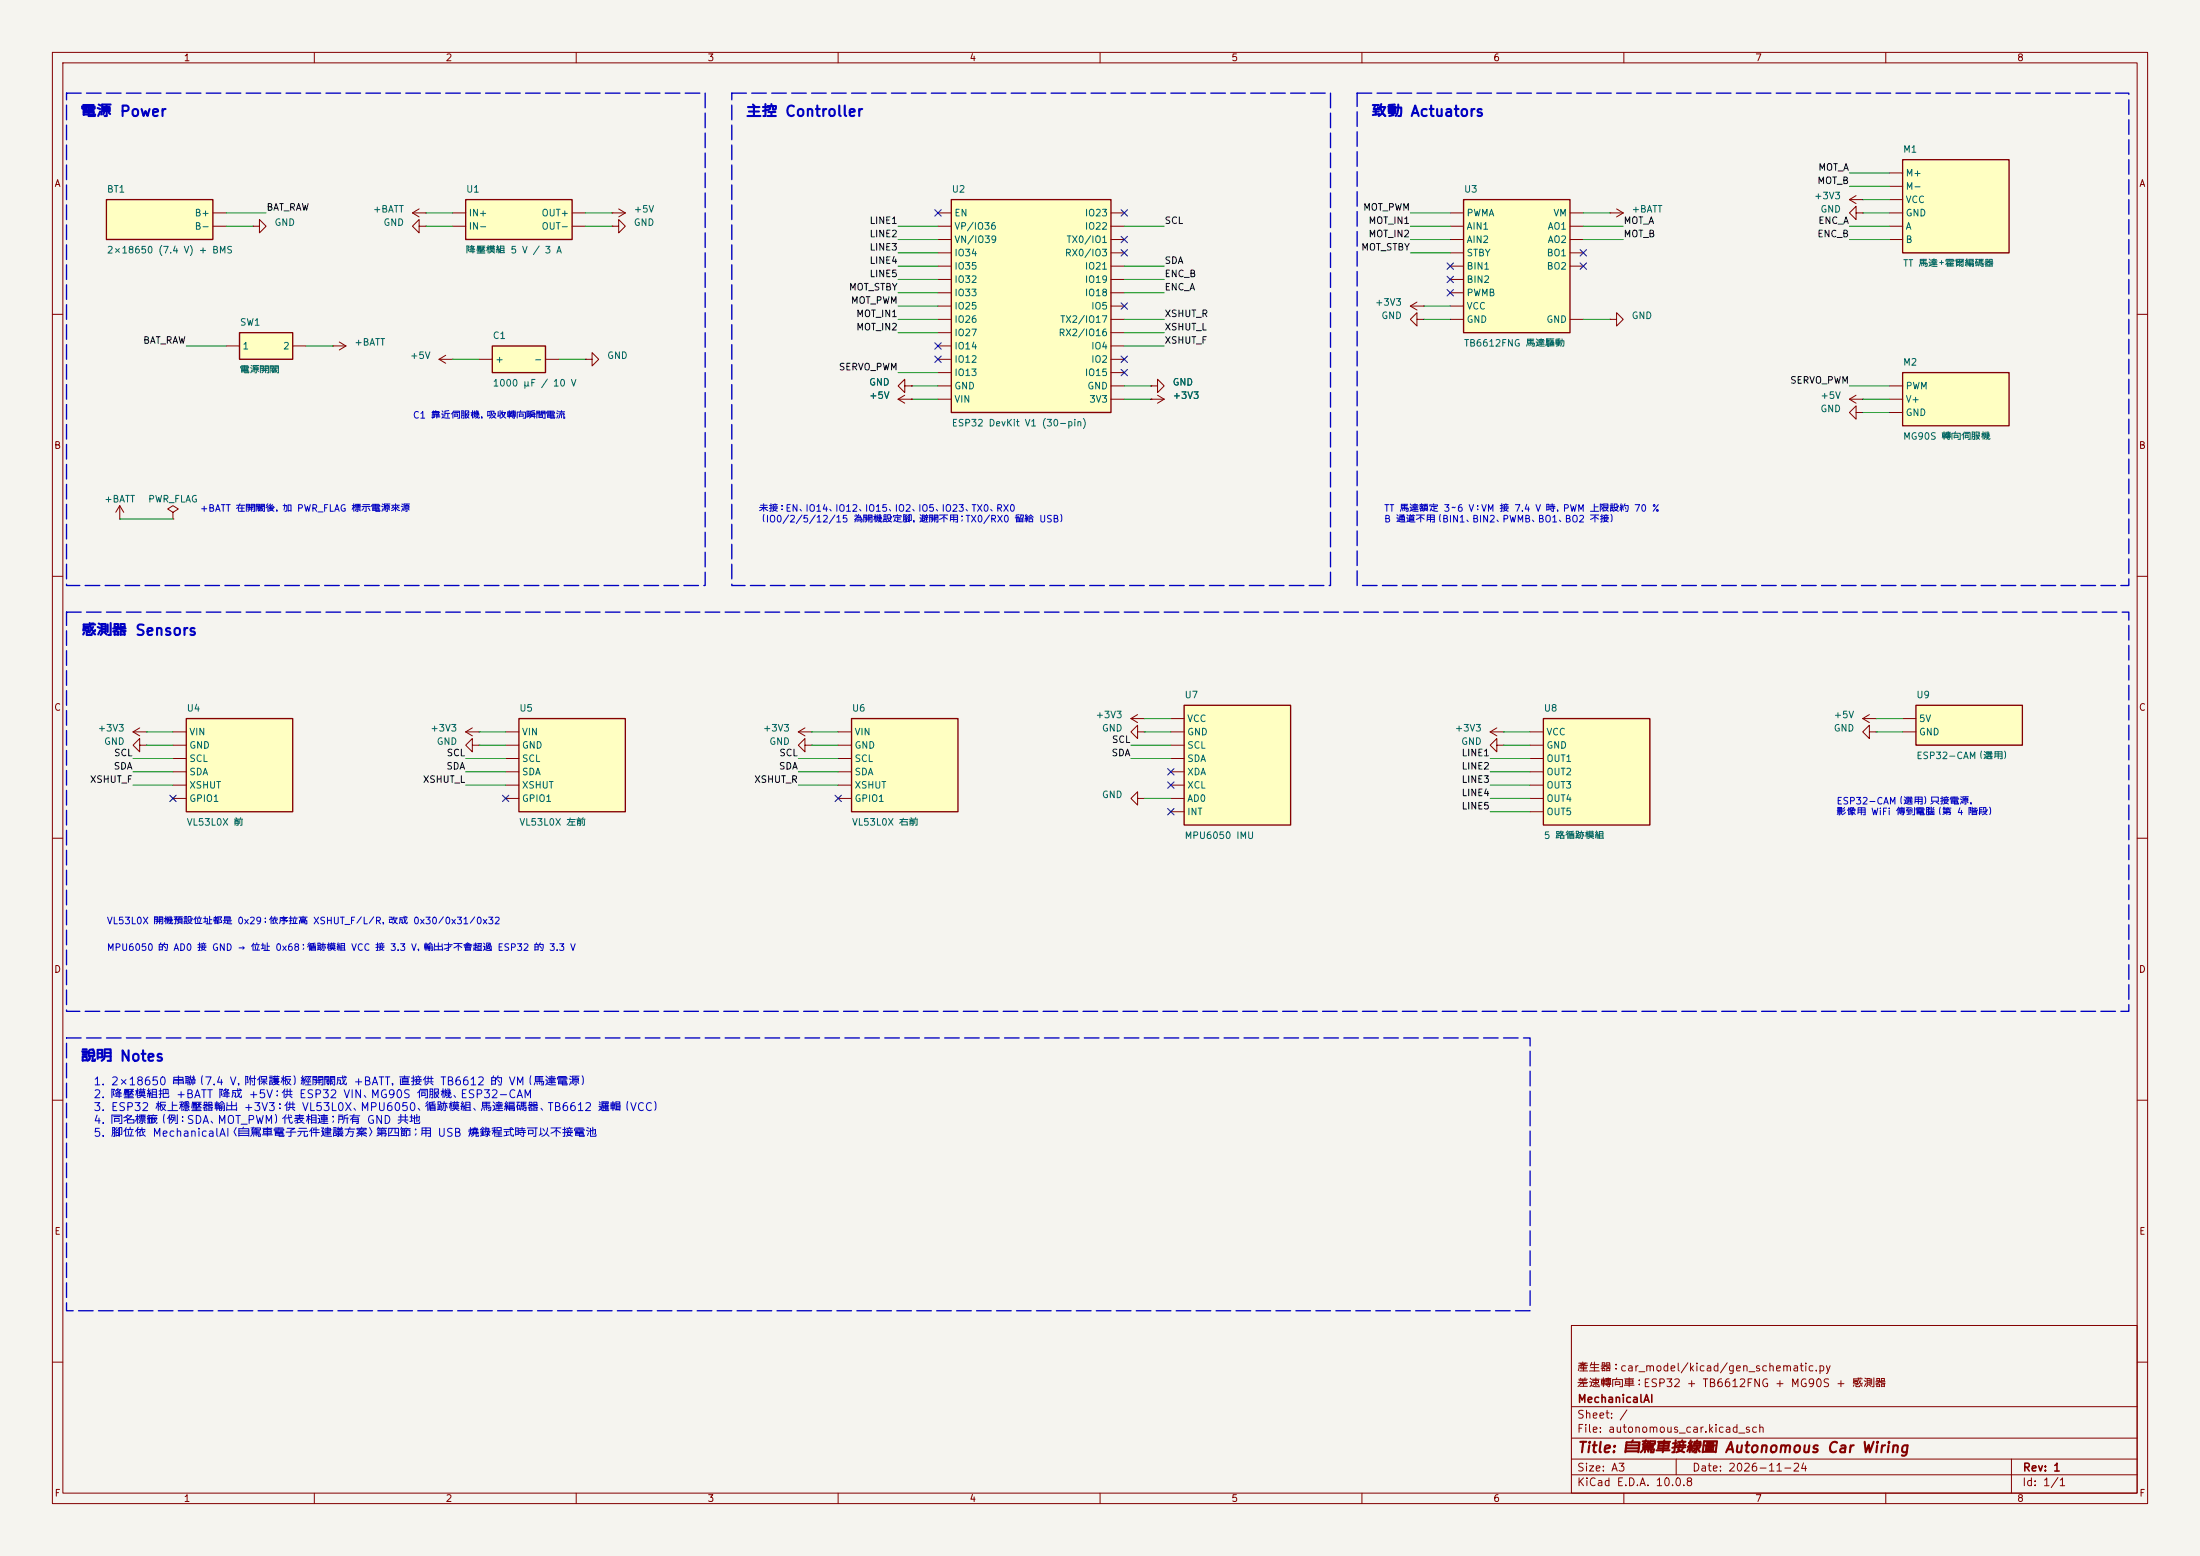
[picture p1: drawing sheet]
<svg xmlns="http://www.w3.org/2000/svg" width="420mm" height="297mm" viewBox="0 0 420 297" stroke-linecap="round" stroke-linejoin="round" font-family="sans-serif">
<path d="M0 0h420v297h-420z" fill="#f5f4ef" stroke="#f5f4ef" stroke-width=".19"/>
<g fill="none" stroke="#840000" stroke-width=".19">
<path d="M10 10h400v277h-400zM12 12h396v273h-396zM60 10v2M110 10v2M160 10v2M210 10v2M260 10v2M310 10v2M360 10v2M10 60h2M111.8 68.6h1.2v-1.3l1.3 1.3-1.3 1.3v-1.3M111.8 68.6h.1"/>
<path d="M408 60h2M33 97.8l1-.6-1-.7-1 .7 1 .6v1.3M33 99.1h.1M10 110h2M408 110h2M10 160h2M408 160h2M10 210h2M408 210h2M300 253h108v32h-108zM10 260h2M300 278.5h108"/>
<path d="M300 274.5h108M300 268.5h108M320 278.5v3M384 278.5v6.5M408 260h2M60 285v2M110 285v2M160 285v2M210 285v2M260 285v2M300 281.5h108M310 285v2"/>
<path d="M360 285v2"/>
</g>
<path d="M88.9 38.1h20.3v7.6h-20.3z" fill="#ffffc2"/>
<path d="M88.9 38.1h20.3v7.6h-20.3z" fill="none" stroke="#840000" stroke-width=".25"/>
<g fill="none" stroke="#840000" stroke-width=".19">
<path d="M118.1 39.9l1.3 .7M86.4 40.6h2.5M86.4 43.2h2.5M109.2 40.6h2.6M109.2 43.2h2.6M116.8 40.6h.1M116.8 43.2h1.3v-1.3l1.3 1.3-1.3 1.3v-1.3M116.8 43.2h.1M116.8 40.6h2.6M119.4 40.6l-1.3 .8M269.2 58.4l1.3 .8M269.2 58.4h2.6"/>
<path d="M270.5 57.7l-1.3 .7M271.8 58.4h.1M172.7 73.7v-1.3l-1.3 1.3 1.3 1.2v-1.2h1.3M174 73.7h.1M25.4 139.7l1.3 .8M25.4 139.7h2.5M26.7 138.9l-1.3 .8M27.9 139.7h.1M215.9 137.2h2.5M215.9 137.2l1.3 .7M217.2 136.4l-1.3 .8M218.4 137.2h.1"/>
<path d="M355.6 137.2l1.3 .7M355.6 137.2h2.5M356.9 139.7v-1.3l-1.3 1.3 1.3 1.3v-1.3h1.2M356.9 136.4l-1.3 .8M358.1 137.2h.1M358.1 139.7h.1"/>
</g>
<path d="M226.1 134.6h20.3v22.9h-20.3z" fill="#ffffc2"/>
<path d="M226.1 134.6h20.3v22.9h-20.3z" fill="none" stroke="#840000" stroke-width=".25"/>
<path d="M223.5 137.2h2.6M223.5 139.7h2.6M223.5 142.2h2.6M223.5 144.8h2.6M223.5 147.3h2.6M223.5 149.9h2.6M223.5 152.4h2.6M223.5 154.9h2.6" fill="none" stroke="#840000" stroke-width=".19"/>
<path d="M99.1 137.2h20.3v17.7h-20.3z" fill="#ffffc2"/>
<path d="M99.1 137.2h20.3v17.7h-20.3z" fill="none" stroke="#840000" stroke-width=".25"/>
<path d="M96.5 139.7h2.6M284.5 139.7h2.5M284.5 139.7l1.2 .8M285.7 138.9l-1.2 .8M287 139.7h.1M96.5 142.2h2.6M96.5 144.8h2.6M96.5 147.3h2.6M96.5 149.9h2.6M96.5 152.4h2.6M285.7 142.2v-1.2l-1.2 1.2 1.2 1.3v-1.3h1.3M287 142.2h.1" fill="none" stroke="#840000" stroke-width=".19"/>
<path d="M181.6 38.1h30.5v40.6h-30.5z" fill="#ffffc2"/>
<path d="M181.6 38.1h30.5v40.6h-30.5z" fill="none" stroke="#840000" stroke-width=".25"/>
<g fill="none" stroke="#840000" stroke-width=".19">
<path d="M80 43.2v-1.3l-1.3 1.3 1.3 1.3v-1.3h1.3M81.3 43.2h.1M179.1 40.6h2.5M179.1 43.2h2.5M179.1 45.7h2.5M179.1 48.3h2.5M179.1 50.8h2.5M179.1 53.3h2.5M179.1 55.9h2.5M179.1 58.4h2.5M212.1 40.6h2.5M212.1 43.2h2.5"/>
<path d="M212.1 45.7h2.5M212.1 48.3h2.5M212.1 50.8h2.5M212.1 53.3h2.5M212.1 55.9h2.5M212.1 58.4h2.5M63.5 66h.1M63.5 66h2.5M64.8 65.3l1.2 .7M66 66l-1.2 .8M179.1 61h2.5M179.1 63.5h2.5"/>
<path d="M179.1 66h2.5M179.1 68.6h2.5M179.1 71.1h2.5M179.1 73.7h2.5M179.1 76.2h2.5M212.1 61h2.5M212.1 63.5h2.5M212.1 66h2.5M212.1 68.6h2.5M212.1 71.1h2.5M212.1 73.7h2.5M212.1 76.2h2.5"/>
<path d="M307.3 61h1.3v-1.3l1.3 1.3-1.3 1.2v-1.2M307.3 61h.1M353.1 76.2h2.5M353.1 76.2l1.2 .8M354.3 75.4l-1.2 .8M355.6 76.2h.1"/>
</g>
<path d="M20.3 38.1h20.3v7.6h-20.3z" fill="#ffffc2"/>
<path d="M20.3 38.1h20.3v7.6h-20.3z" fill="none" stroke="#840000" stroke-width=".25"/>
<path d="M40.6 40.6h2.6M40.6 43.2h2.6M48.3 43.2h1.2v-1.3l1.3 1.3-1.3 1.3v-1.3M48.3 43.2h.1M354.3 40.6v-1.2l-1.2 1.2 1.2 1.3v-1.3h1.3M355.6 40.6h.1" fill="none" stroke="#840000" stroke-width=".19"/>
<path d="M45.7 63.5h10.2v5.1h-10.2z" fill="#ffffc2"/>
<path d="M45.7 63.5h10.2v5.1h-10.2z" fill="none" stroke="#840000" stroke-width=".25"/>
<g fill="none" stroke="#840000" stroke-width=".19">
<path d="M80 39.9l-1.3 .7M78.7 40.6l1.3 .8M78.7 40.6h2.6M81.3 40.6h.1M43.2 66h2.5M55.9 66h2.5M171.4 76.2l1.3 .8M171.4 76.2h2.6M172.7 75.4l-1.3 .8M174 76.2h.1M22.9 99.1h.1M22.9 96.5l-.8 1.3"/>
<path d="M22.9 96.5l.7 1.3M22.9 96.5v2.6M217.2 139.7v-1.3l-1.3 1.3 1.3 1.3v-1.3h1.2M218.4 139.7h.1"/>
</g>
<path d="M363.2 30.5h20.3v17.8h-20.3z" fill="#ffffc2"/>
<path d="M363.2 30.5h20.3v17.8h-20.3z" fill="none" stroke="#840000" stroke-width=".25"/>
<path d="M360.7 33h2.5M360.7 35.6h2.5M360.7 38.1h2.5M360.7 40.6h2.5M360.7 43.2h2.5M360.7 45.7h2.5M83.8 68.6l1.3 .7M83.8 68.6h2.6M85.1 67.8l-1.3 .8M86.4 68.6h.1" fill="none" stroke="#840000" stroke-width=".19"/>
<path d="M94 66h10.1v5.1h-10.1z" fill="#ffffc2"/>
<path d="M94 66h10.1v5.1h-10.1z" fill="none" stroke="#840000" stroke-width=".25"/>
<path d="M91.4 68.6h2.6M104.1 68.6h2.6M219.7 76.2h.1M219.7 73.7h1.3v-1.3l1.2 1.3-1.2 1.2v-1.2M219.7 73.7h.1M219.7 76.2h2.5M221 75.4l1.2 .8M222.2 76.2l-1.2 .8M354.3 78.7v-1.2l-1.2 1.2 1.2 1.3v-1.3h1.3M355.6 78.7h.1" fill="none" stroke="#840000" stroke-width=".19"/>
<path d="M363.2 71.1h20.3v10.2h-20.3z" fill="#ffffc2"/>
<path d="M363.2 71.1h20.3v10.2h-20.3z" fill="none" stroke="#840000" stroke-width=".25"/>
<g fill="none" stroke="#840000" stroke-width=".19">
<path d="M308.6 39.9l1.3 .7M353.1 38.1l1.2 .8M353.1 38.1h2.5M354.3 37.3l-1.2 .8M355.6 38.1h.1M307.3 40.6h.1M307.3 40.6h2.6M309.9 40.6l-1.3 .8M360.7 73.7h2.5M360.7 76.2h2.5M360.7 78.7h2.5M152.4 139.7l1.3 .8"/>
<path d="M152.4 139.7h2.5M153.7 138.9l-1.3 .8M154.9 139.7h.1M90.2 142.2v-1.2l-1.3 1.2 1.3 1.3v-1.3h1.2M91.4 142.2h.1M153.7 142.2v-1.2l-1.3 1.2 1.3 1.3v-1.3h1.2M154.9 142.2h.1M217.2 152.4v-1.3l-1.3 1.3 1.3 1.3v-1.3h1.2M218.4 152.4h.1"/>
</g>
<path d="M35.6 137.2h20.3v17.7h-20.3z" fill="#ffffc2"/>
<path d="M35.6 137.2h20.3v17.7h-20.3z" fill="none" stroke="#840000" stroke-width=".25"/>
<path d="M33 139.7h2.6M33 142.2h2.6M33 144.8h2.6M33 147.3h2.6M33 149.9h2.6M33 152.4h2.6" fill="none" stroke="#840000" stroke-width=".19"/>
<path d="M279.4 38.1h20.3v25.4h-20.3z" fill="#ffffc2"/>
<path d="M279.4 38.1h20.3v25.4h-20.3z" fill="none" stroke="#840000" stroke-width=".25"/>
<g fill="none" stroke="#840000" stroke-width=".19">
<path d="M276.9 40.6h2.5M276.9 43.2h2.5M276.9 45.7h2.5M276.9 48.3h2.5M276.9 50.8h2.5M276.9 53.3h2.5M276.9 55.9h2.5M276.9 58.4h2.5M299.7 40.6h2.6M299.7 43.2h2.6M299.7 45.7h2.6M299.7 48.3h2.6"/>
<path d="M299.7 50.8h2.6M270.5 61v-1.3l-1.3 1.3 1.3 1.2v-1.2h1.3M271.8 61h.1M276.9 61h2.5M299.7 61h2.6M88.9 139.7l1.3 .8M88.9 139.7h2.5M90.2 138.9l-1.3 .8M91.4 139.7h.1M26.7 142.2v-1.2l-1.3 1.2 1.3 1.3v-1.3h1.2M27.9 142.2h.1"/>
</g>
<path d="M162.6 137.2h20.3v17.7h-20.3z" fill="#ffffc2"/>
<path d="M162.6 137.2h20.3v17.7h-20.3z" fill="none" stroke="#840000" stroke-width=".25"/>
<path d="M160 139.7h2.6M160 142.2h2.6M160 144.8h2.6M160 147.3h2.6M160 149.9h2.6M160 152.4h2.6" fill="none" stroke="#840000" stroke-width=".19"/>
<path d="M294.6 137.2h20.4v20.3h-20.4z" fill="#ffffc2"/>
<path d="M294.6 137.2h20.4v20.3h-20.4z" fill="none" stroke="#840000" stroke-width=".25"/>
<path d="M292.1 139.7h2.5M292.1 142.2h2.5M292.1 144.8h2.5M292.1 147.3h2.5M292.1 149.9h2.5M292.1 152.4h2.5M292.1 154.9h2.5" fill="none" stroke="#840000" stroke-width=".19"/>
<path d="M365.8 134.6h20.3v7.6h-20.3z" fill="#ffffc2"/>
<path d="M365.8 134.6h20.3v7.6h-20.3z" fill="none" stroke="#840000" stroke-width=".25"/>
<path d="M174 73.7h.1M174 76.2h.1M219.7 73.7h.1M219.7 76.2h.1M363.2 137.2h2.6M363.2 139.7h2.6" fill="none" stroke="#840000" stroke-width=".19"/>
<g fill="none" stroke="#009600" stroke-width=".19">
<path d="M353.1 33h7.6M353.1 35.6h7.6M355.6 38.1h5.1M43.2 40.6h7.6M43.2 43.2h5.1M81.3 40.6h5.1M81.3 43.2h5.1M111.8 40.6h5M111.8 43.2h5M171.4 43.2h7.7M171.4 50.8h7.7M171.4 48.3h7.7"/>
<path d="M171.4 58.4h7.7M171.4 45.7h7.7M171.4 55.9h7.7M171.4 53.3h7.7M214.6 43.2h7.6M214.6 50.8h7.6M214.6 55.9h7.6M214.6 53.3h7.6M269.2 40.6h7.7M269.2 43.2h7.7M269.2 48.3h7.7M269.2 45.7h7.7"/>
<path d="M271.8 58.4h5.1M302.3 40.6h5M302.3 43.2h7.6M302.3 45.7h7.6M353.1 43.2h7.6M353.1 45.7h7.6M355.6 40.6h5.1M35.6 66h7.6M58.4 66h5.1M86.4 68.6h5M106.7 68.6h5.1M171.4 61h7.7"/>
<path d="M171.4 63.5h7.7M171.4 71.1h7.7M174 76.2h5.1M174 73.7h5.1M214.6 66h7.6M214.6 61h7.6M214.6 63.5h7.6M214.6 76.2h5.1M214.6 73.7h5.1M271.8 61h5.1M302.3 61h5M353.1 73.7h7.6"/>
<path d="M355.6 76.2h5.1M355.6 78.7h5.1M22.9 99.1h10.1M27.9 139.7h5.1M91.4 139.7h5.1M154.9 139.7h5.1M218.4 139.7h5.1M218.4 137.2h5.1M287 139.7h5.1M358.1 139.7h5.1M358.1 137.2h5.1M25.4 144.8h7.6"/>
<path d="M25.4 147.3h7.6M25.4 149.9h7.6M27.9 142.2h5.1M88.9 144.8h7.6M88.9 147.3h7.6M88.9 149.9h7.6M91.4 142.2h5.1M152.4 144.8h7.6M152.4 147.3h7.6M152.4 149.9h7.6M154.9 142.2h5.1M215.9 144.8h7.6"/>
<path d="M215.9 142.2h7.6M218.4 152.4h5.1M284.5 144.8h7.6M284.5 154.9h7.6M284.5 147.3h7.6M284.5 149.9h7.6M284.5 152.4h7.6M287 142.2h5.1"/>
</g>
<g fill="none" stroke="#000084" stroke-width=".19">
<path d="M178.5 40l1.2 1.2M179.7 40l-1.2 1.2M214 57.8l1.2 1.2M214 45.1l1.2 1.2M214 47.7l1.2 1.2M214 40l1.2 1.2M215.2 57.8l-1.2 1.2M215.2 45.1l-1.2 1.2M215.2 47.7l-1.2 1.2M215.2 40l-1.2 1.2M276.3 55.3l1.2 1.2M276.3 50.2l1.2 1.2"/>
<path d="M276.3 52.7l1.2 1.2M277.5 55.3l-1.2 1.2M277.5 50.2l-1.2 1.2M277.5 52.7l-1.2 1.2M301.7 50.2l1.2 1.2M301.7 47.7l1.2 1.2M302.9 50.2l-1.2 1.2M302.9 47.7l-1.2 1.2M178.5 65.4l1.2 1.2M178.5 68l1.2 1.2M179.7 65.4l-1.2 1.2M179.7 68l-1.2 1.2"/>
<path d="M214 68l1.2 1.2M214 70.5l1.2 1.2M215.2 68l-1.2 1.2M215.2 70.5l-1.2 1.2M32.4 151.8l1.2 1.2M33.6 151.8l-1.2 1.2M95.9 151.8l1.2 1.2M97.1 151.8l-1.2 1.2M159.4 151.8l1.2 1.2M160.6 151.8l-1.2 1.2M222.9 146.7l1.2 1.2M222.9 149.3l1.2 1.2"/>
<path d="M222.9 154.3l1.2 1.2M224.1 146.7l-1.2 1.2M224.1 149.3l-1.2 1.2M224.1 154.3l-1.2 1.2"/>
</g>
<path d="M12.7 17.8h121.9v94h-121.9zM139.7 17.8h114.3v94h-114.3zM259.1 17.8h147.3v94h-147.3zM12.7 116.8h393.7v76.2h-393.7zM12.7 198.1h279.4v52.1h-279.4z" fill="none" stroke="#0000c2" stroke-width=".25" stroke-dasharray="2.8 1"/>
<g font-size="2" fill="#0000c2">
<text x="15.3" y="22.7">電源 Power</text>
<text x="142.3" y="22.7">主控 Controller</text>
<text x="261.7" y="22.7">致動 Actuators</text>
<text x="15.3" y="121.8">感測器 Sensors</text>
<text x="15.3" y="203.1">說明 Notes</text>
</g>
<text font-size="2" fill="#840000" x="301" y="277.8">Title: 自駕車接線圖 Autonomous Car Wiring</text>
<g font-size="1.5" fill="#0000c2">
<text x="17.7" y="207.5">1. 2×18650 串聯（7.4 V，附保護板）經開關成 +BATT，直接供 TB6612 的 VM（馬達電源）</text>
<text x="17.7" y="210">2. 降壓模組把 +BATT 降成 +5V：供 ESP32 VIN、MG90S 伺服機、ESP32-CAM</text>
<text x="17.7" y="212.4">3. ESP32 板上穩壓器輸出 +3V3：供 VL53L0X、MPU6050、循跡模組、馬達編碼器、TB6612 邏輯（VCC）</text>
<text x="17.7" y="214.9">4. 同名標籤（例：SDA、MOT_PWM）代表相連；所有 GND 共地</text>
<text x="17.7" y="217.4">5. 腳位依 MechanicalAI〈自駕車電子元件建議方案〉第四節；用 USB 燒錄程式時可以不接電池</text>
</g>
<g font-size="1.5" fill="#840000">
<text x="300.9" y="262.1">產生器：car_model/kicad/gen_schematic.py</text>
<text x="300.9" y="265.1">差速轉向車：ESP32 + TB6612FNG + MG90S + 感測器</text>
<text x="301" y="268.1">MechanicalAI</text>
<text x="300.9" y="273.8">File: autonomous_car.kicad_sch</text>
<text x="300.9" y="271.1">Sheet: /</text>
<text x="300.9" y="281.2">Size: A3</text>
<text x="322.9" y="281.2">Date: 2026-11-24</text>
<text x="386" y="281.2">Rev: 1</text>
<text x="300.9" y="284">KiCad E.D.A. 10.0.8</text>
<text x="385.9" y="284">Id: 1/1</text>
</g>
<g font-size="1.3" fill="#840000">
<text x="35" y="12">1</text>
<text x="85" y="12">2</text>
<text x="135" y="12">3</text>
<text x="185" y="12">4</text>
<text x="235" y="12">5</text>
<text x="285" y="12">6</text>
<text x="335" y="12">7</text>
<text x="385" y="12">8</text>
<text x="10.3" y="36">A</text>
<text x="408.3" y="36">A</text>
<text x="10.2" y="86">B</text>
<text x="408.2" y="86">B</text>
<text x="10.2" y="136">C</text>
<text x="408.2" y="136">C</text>
<text x="10.2" y="186">D</text>
<text x="408.2" y="186">D</text>
<text x="10.3" y="236">E</text>
<text x="408.3" y="236">E</text>
<text x="10.3" y="286">F</text>
<text x="35" y="287">1</text>
<text x="85" y="287">2</text>
<text x="135" y="287">3</text>
<text x="185" y="287">4</text>
<text x="235" y="287">5</text>
<text x="285" y="287">6</text>
<text x="335" y="287">7</text>
<text x="385" y="287">8</text>
<text x="408.3" y="286">F</text>
</g>
<g font-size="1.3" fill="#006464">
<text x="363.2" y="29.4">M1</text>
<text x="363.7" y="34">M+</text>
<text x="20.3" y="37.1">BT1</text>
<text x="37.1" y="41.6">B+</text>
<text x="71.1" y="40.9">+BATT</text>
<text x="88.9" y="37.1">U1</text>
<text x="89.4" y="41.6">IN+</text>
<text x="103.3" y="41.6">OUT+</text>
<text x="120.9" y="40.9">+5V</text>
<text x="181.6" y="37.1">U2</text>
<text x="182.1" y="41.6">EN</text>
<text x="207" y="41.6">IO23</text>
<text x="279.4" y="37.1">U3</text>
<text x="279.9" y="41.6">PWMA</text>
<text x="296.4" y="41.6">VM</text>
<text x="311.4" y="40.9">+BATT</text>
<text x="346.2" y="38.3">+3V3</text>
<text x="347.4" y="40.9">GND</text>
<text x="363.7" y="36.5">M-</text>
<text x="363.7" y="39.1">VCC</text>
<text x="363.7" y="41.6">GND</text>
<text x="37.1" y="44.1">B-</text>
<text x="52.3" y="43.4">GND</text>
<text x="73.1" y="43.4">GND</text>
<text x="89.4" y="44.1">IN-</text>
<text x="103.3" y="44.1">OUT-</text>
<text x="120.9" y="43.4">GND</text>
<text x="182.1" y="44.1">VP/IO36</text>
<text x="182.1" y="46.7">VN/IO39</text>
<text x="203.5" y="46.7">TX0/IO1</text>
<text x="207" y="44.1">IO22</text>
<text x="279.9" y="44.1">AIN1</text>
<text x="279.9" y="46.7">AIN2</text>
<text x="295.4" y="44.1">AO1</text>
<text x="295.4" y="46.7">AO2</text>
<text x="363.7" y="44.1">A</text>
<text x="363.7" y="46.7">B</text>
<text x="20.3" y="48.7">2×18650 (7.4 V) + BMS</text>
<text x="88.9" y="48.7">降壓模組 5 V / 3 A</text>
<text x="182.1" y="49.2">IO34</text>
<text x="182.1" y="51.8">IO35</text>
<text x="203.2" y="49.2">RX0/IO3</text>
<text x="207" y="51.8">IO21</text>
<text x="279.9" y="49.2">STBY</text>
<text x="279.9" y="51.8">BIN1</text>
<text x="295.2" y="49.2">BO1</text>
<text x="295.2" y="51.8">BO2</text>
<text x="363.2" y="51.2">TT 馬達＋霍爾編碼器</text>
<text x="182.1" y="54.3">IO32</text>
<text x="182.1" y="56.8">IO33</text>
<text x="182.1" y="59.4">IO25</text>
<text x="207" y="54.3">IO19</text>
<text x="207" y="56.8">IO18</text>
<text x="208.2" y="59.4">IO5</text>
<text x="262.4" y="58.7">+3V3</text>
<text x="279.9" y="54.3">BIN2</text>
<text x="279.9" y="56.8">PWMB</text>
<text x="279.9" y="59.4">VCC</text>
<text x="45.7" y="62.5">SW1</text>
<text x="94" y="65">C1</text>
<text x="182.1" y="61.9">IO26</text>
<text x="182.1" y="64.5">IO27</text>
<text x="202" y="64.5">RX2/IO16</text>
<text x="202.3" y="61.9">TX2/IO17</text>
<text x="263.6" y="61.2">GND</text>
<text x="279.9" y="61.9">GND</text>
<text x="295.1" y="61.9">GND</text>
<text x="311.4" y="61.2">GND</text>
<text x="45.7" y="71.5">電源開關</text>
<text x="46.2" y="67">1</text>
<text x="53.9" y="67">2</text>
<text x="67.5" y="66.3">+BATT</text>
<text x="78.2" y="68.8">+5V</text>
<text x="94.5" y="69.5">+</text>
<text x="101.8" y="69.5">-</text>
<text x="115.8" y="68.8">GND</text>
<text x="182.1" y="67">IO14</text>
<text x="182.1" y="69.5">IO12</text>
<text x="208.2" y="67">IO4</text>
<text x="208.2" y="69.5">IO2</text>
<text x="279.4" y="66.5">TB6612FNG 馬達驅動</text>
<text x="363.2" y="70.1">M2</text>
<text x="94" y="74.1">1000 µF / 10 V</text>
<text x="165.8" y="73.9">GND</text>
<text x="165.8" y="76.4">+5V</text>
<text x="182.1" y="72.1">IO13</text>
<text x="182.1" y="74.6">GND</text>
<text x="182.1" y="77.2">VIN</text>
<text x="207" y="72.1">IO15</text>
<text x="207.5" y="74.6">GND</text>
<text x="207.8" y="77.2">3V3</text>
<text x="223.8" y="76.4">+3V3</text>
<text x="223.8" y="73.9">GND</text>
<text x="347.4" y="76.4">+5V</text>
<text x="363.7" y="74.6">PWM</text>
<text x="363.7" y="77.2">V+</text>
<text x="181.6" y="81.7">ESP32 DevKit V1 (30-pin)</text>
<text x="347.4" y="79">GND</text>
<text x="363.7" y="79.7">GND</text>
<text x="363.2" y="84.2">MG90S 轉向伺服機</text>
<text x="19.8" y="96.2">+BATT</text>
<text x="28.2" y="96.2">PWR_FLAG</text>
<text x="35.5" y="136.1">U4</text>
<text x="99" y="136.1">U5</text>
<text x="162.5" y="136.1">U6</text>
<text x="209.1" y="137.4">+3V3</text>
<text x="226" y="133.6">U7</text>
<text x="294.6" y="136.1">U8</text>
<text x="350" y="137.4">+5V</text>
<text x="365.7" y="133.6">U9</text>
<text x="18.6" y="139.9">+3V3</text>
<text x="19.8" y="142.5">GND</text>
<text x="36" y="140.7">VIN</text>
<text x="36" y="143.2">GND</text>
<text x="82.1" y="139.9">+3V3</text>
<text x="83.3" y="142.5">GND</text>
<text x="99.5" y="140.7">VIN</text>
<text x="99.5" y="143.2">GND</text>
<text x="145.6" y="139.9">+3V3</text>
<text x="146.8" y="142.5">GND</text>
<text x="163" y="140.7">VIN</text>
<text x="163" y="143.2">GND</text>
<text x="210.3" y="139.9">GND</text>
<text x="226.5" y="138.1">VCC</text>
<text x="226.5" y="140.7">GND</text>
<text x="226.5" y="143.2">SCL</text>
<text x="277.6" y="139.9">+3V3</text>
<text x="278.8" y="142.5">GND</text>
<text x="295.1" y="140.7">VCC</text>
<text x="295.1" y="143.2">GND</text>
<text x="350" y="139.9">GND</text>
<text x="366.2" y="138.1">5V</text>
<text x="366.2" y="140.7">GND</text>
<text x="36" y="145.7">SCL</text>
<text x="36" y="148.3">SDA</text>
<text x="99.5" y="145.7">SCL</text>
<text x="99.5" y="148.3">SDA</text>
<text x="163" y="145.7">SCL</text>
<text x="163" y="148.3">SDA</text>
<text x="226.5" y="145.7">SDA</text>
<text x="226.5" y="148.3">XDA</text>
<text x="295.1" y="145.7">OUT1</text>
<text x="295.1" y="148.3">OUT2</text>
<text x="365.7" y="145.2">ESP32-CAM（選用）</text>
<text x="36" y="150.8">XSHUT</text>
<text x="36" y="153.4">GPIO1</text>
<text x="99.5" y="150.8">XSHUT</text>
<text x="99.5" y="153.4">GPIO1</text>
<text x="163" y="150.8">XSHUT</text>
<text x="163" y="153.4">GPIO1</text>
<text x="210.3" y="152.6">GND</text>
<text x="226.5" y="150.8">XCL</text>
<text x="226.5" y="153.4">AD0</text>
<text x="226.5" y="155.9">INT</text>
<text x="295.1" y="150.8">OUT3</text>
<text x="295.1" y="153.4">OUT4</text>
<text x="295.1" y="155.9">OUT5</text>
<text x="35.5" y="157.9">VL53L0X 前</text>
<text x="99" y="157.9">VL53L0X 左前</text>
<text x="162.5" y="157.9">VL53L0X 右前</text>
<text x="226" y="160.4">MPU6050 IMU</text>
<text x="294.6" y="160.4">5 路循跡模組</text>
</g>
<g font-size="1.3" fill="#0f0f0f">
<text x="346.8" y="35.4">MOT_B</text>
<text x="347" y="32.9">MOT_A</text>
<text x="50.8" y="40.5">BAT_RAW</text>
<text x="260.1" y="40.5">MOT_PWM</text>
<text x="165.9" y="45.6">LINE2</text>
<text x="165.9" y="43.1">LINE1</text>
<text x="222.2" y="43.1">SCL</text>
<text x="261.2" y="43.1">MOT_IN1</text>
<text x="261.2" y="45.6">MOT_IN2</text>
<text x="309.9" y="45.6">MOT_B</text>
<text x="309.9" y="43.1">MOT_A</text>
<text x="346.8" y="45.6">ENC_B</text>
<text x="347" y="43.1">ENC_A</text>
<text x="165.9" y="50.7">LINE4</text>
<text x="165.9" y="53.2">LINE5</text>
<text x="165.9" y="48.1">LINE3</text>
<text x="222.2" y="50.7">SDA</text>
<text x="222.2" y="53.2">ENC_B</text>
<text x="259.8" y="48.1">MOT_STBY</text>
<text x="162" y="55.8">MOT_STBY</text>
<text x="162.3" y="58.3">MOT_PWM</text>
<text x="222.2" y="55.8">ENC_A</text>
<text x="27.2" y="65.9">BAT_RAW</text>
<text x="163.4" y="60.8">MOT_IN1</text>
<text x="163.4" y="63.4">MOT_IN2</text>
<text x="222.2" y="60.8">XSHUT_R</text>
<text x="222.2" y="63.4">XSHUT_L</text>
<text x="222.2" y="65.9">XSHUT_F</text>
<text x="160" y="71">SERVO_PWM</text>
<text x="341.6" y="73.5">SERVO_PWM</text>
<text x="212.2" y="142.1">SCL</text>
<text x="17.1" y="149.7">XSHUT_F</text>
<text x="21.6" y="147.2">SDA</text>
<text x="21.7" y="144.7">SCL</text>
<text x="80.6" y="149.7">XSHUT_L</text>
<text x="85.1" y="147.2">SDA</text>
<text x="85.2" y="144.7">SCL</text>
<text x="143.9" y="149.7">XSHUT_R</text>
<text x="148.6" y="147.2">SDA</text>
<text x="148.7" y="144.7">SCL</text>
<text x="212.1" y="144.7">SDA</text>
<text x="278.9" y="149.7">LINE3</text>
<text x="278.9" y="144.7">LINE1</text>
<text x="278.9" y="147.2">LINE2</text>
<text x="278.9" y="154.8">LINE5</text>
<text x="278.9" y="152.3">LINE4</text>
</g>
<g font-size="1.3" fill="#0000c2">
<text x="78.7" y="80.2">C1 靠近伺服機，吸收轉向瞬間電流</text>
<text x="38.1" y="98">+BATT 在開關後，加 PWR_FLAG 標示電源來源</text>
<text x="144.8" y="98">未接：EN、IO14、IO12、IO15、IO2、IO5、IO23、TX0、RX0</text>
<text x="144.8" y="100">（IO0/2/5/12/15 為開機設定腳，避開不用；TX0/RX0 留給 USB）</text>
<text x="264.1" y="98">TT 馬達額定 3～6 V：VM 接 7.4 V 時，PWM 上限設約 70 %</text>
<text x="264.1" y="100">B 通道不用（BIN1、BIN2、PWMB、BO1、BO2 不接）</text>
<text x="350.5" y="153.9">ESP32-CAM（選用）只接電源，</text>
<text x="350.5" y="155.9">影像用 WiFi 傳到電腦（第 4 階段）</text>
<text x="20.3" y="176.7">VL53L0X 開機預設位址都是 0x29：依序拉高 XSHUT_F／L／R，改成 0x30／0x31／0x32</text>
<text x="20.3" y="181.8">MPU6050 的 AD0 接 GND → 位址 0x68；循跡模組 VCC 接 3.3 V，輸出才不會超過 ESP32 的 3.3 V</text>
</g>
</svg>
